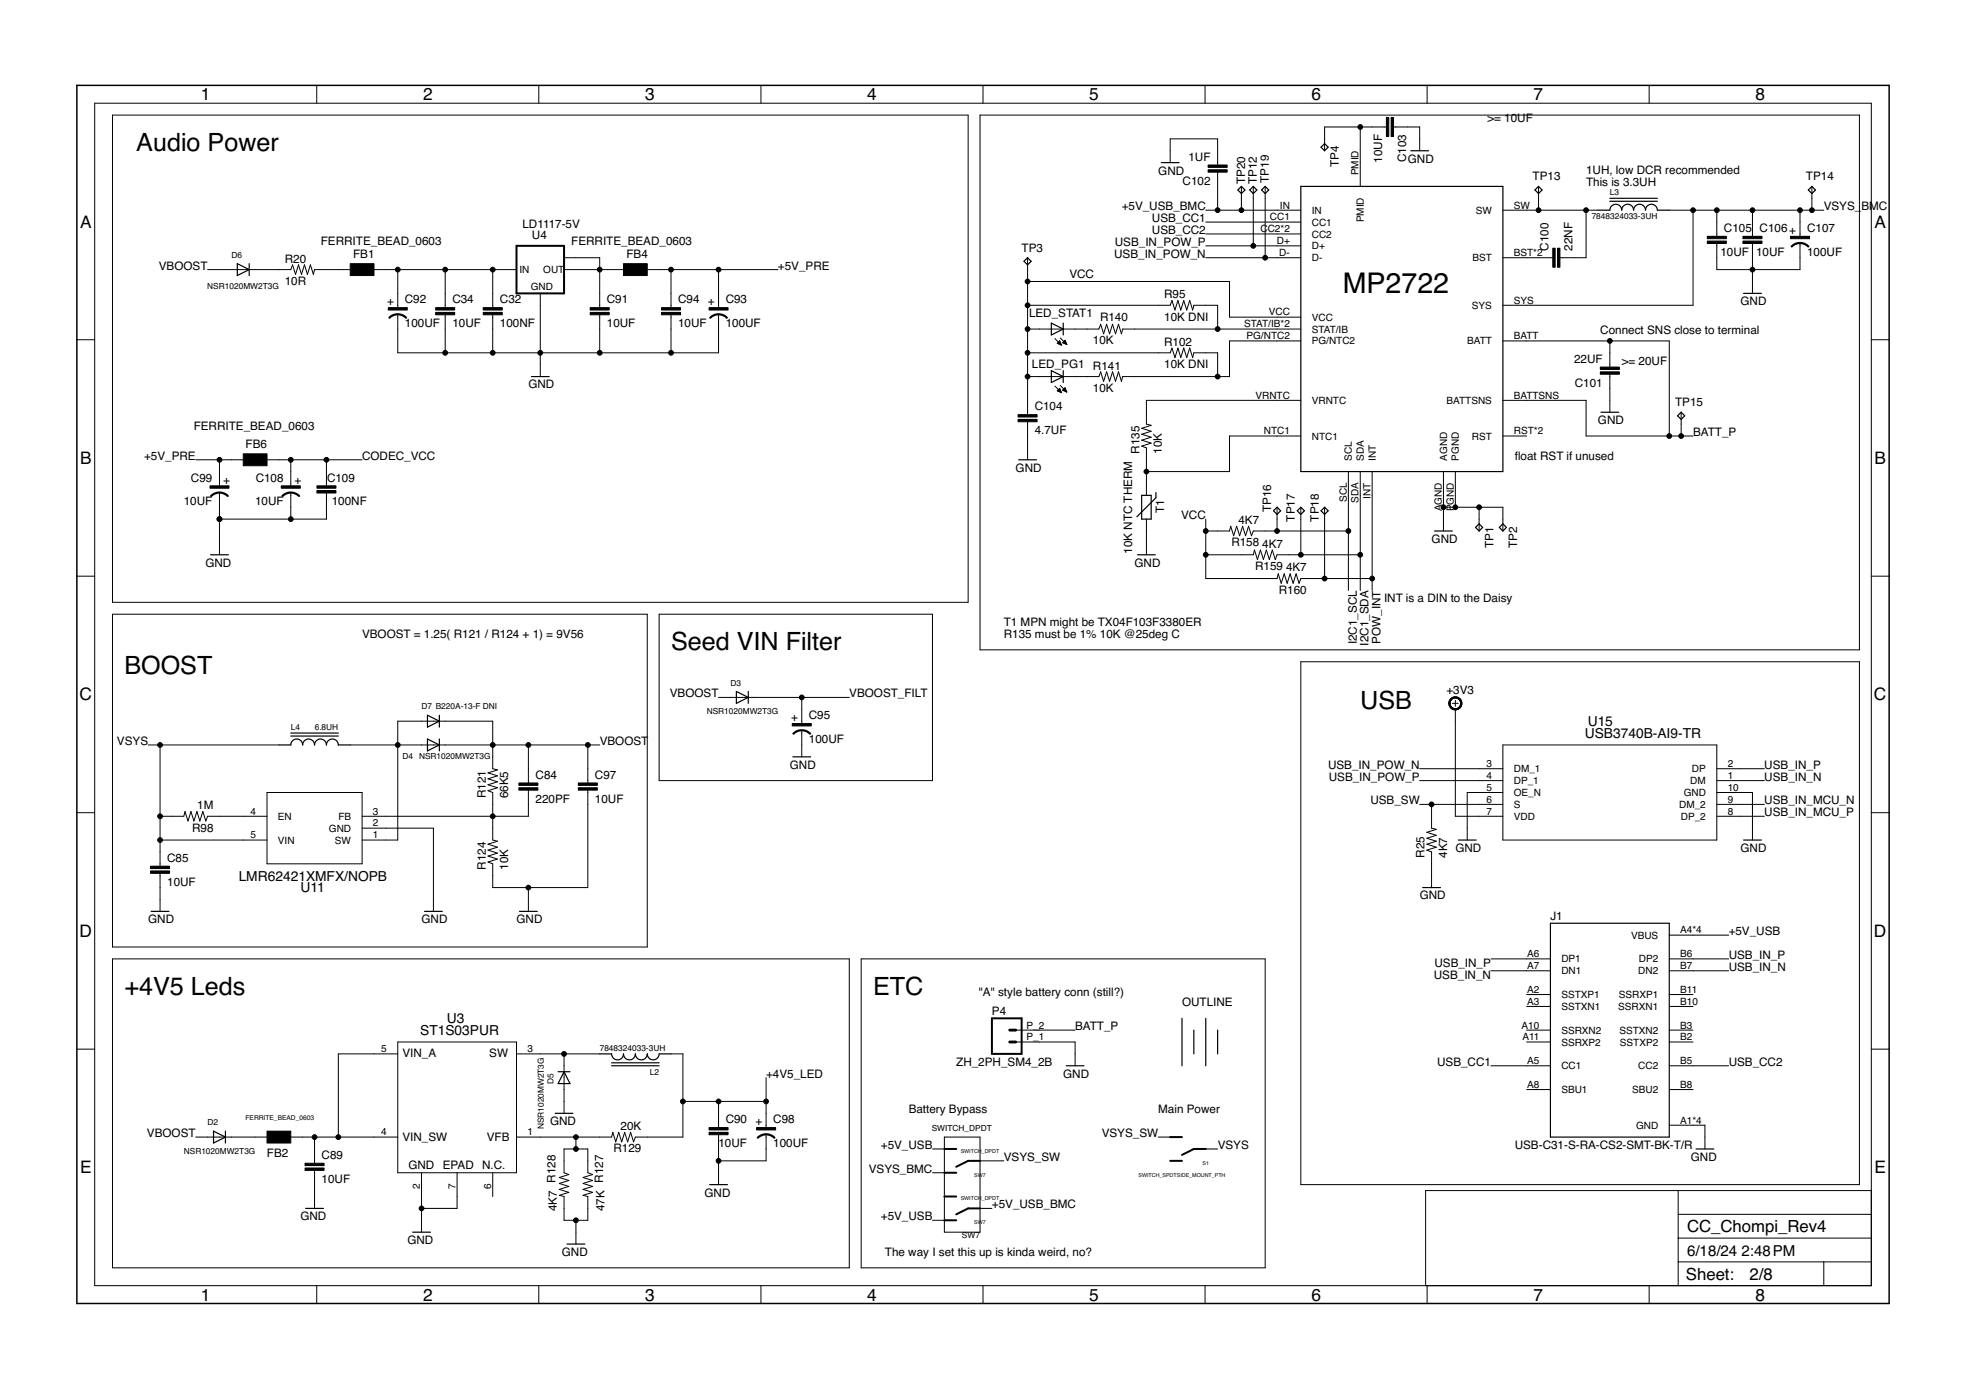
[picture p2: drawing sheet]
<svg xmlns="http://www.w3.org/2000/svg" width="420mm" height="297mm" viewBox="0 0 420 297" stroke-linecap="round" stroke-linejoin="round" font-family="sans-serif">
<g fill="none" stroke="#000" stroke-width=".21">
<path d="M67.7 18.2v3.9M115.1 18.2v3.9M162.6 18.2v3.9M210.1 18.2v3.9M257.5 18.2v3.9M305 18.2v3.9M352.4 18.2v3.9M20.2 22.1h379.7v252.6h-379.7zM24 24.6h182.9v104.1h-182.9zM209.4 24.6h188v114.3h-188zM250.1 34.8v-5.1h10.1v5.6M260.2 36.8v8.1"/>
<path d="M265.3 39.8v5.1M267.8 39.8v12.7M270.4 39.8v15.3M290.7 27.1v12.7M296.3 27.1h-13.2v5.1M297.8 27.1h5.6v5.1M328.8 39.8v5.1M387.2 39.8v5.1M44.4 57.6h17.7l.4-1 .7 2 .6-2 .6 2 .7-2 .6 2 .6-2 .7 2 .2-1h7.6M79.9 57.6h30.5M85 57.6v8.1M95.1 57.6v8.1"/>
<path d="M105.3 57.6v8.1M120.5 55.1h7.7v10.6M120.5 57.6h12.7M138.3 57.6h28M143.4 57.6v8.1M153.6 57.6v8.1M219.6 55.1v33.5M257.7 44.9h20.3M257.7 47.5h20.3M257.7 50h20.3M257.7 52.5h20.3M257.7 55.1h20.3"/>
<path d="M321.2 44.9h20.3M321.2 55.1h10.7M339 44.9v10.2h-5.6M356.7 44.9h33.1M361.8 44.9v20.3h-40.6M366.9 44.9v5.6M366.9 52v5.6h17.8v-5.6M374.5 44.9v5.6M374.5 52v10.7M384.7 44.9v5.6M16.4 72.6h3.8M85 67.3v8.1h68.6v-8.1"/>
<path d="M95.1 67.3v8.1M105.3 67.3v8.1M115.5 62.7v17.8M128.2 67.3v8.1M143.4 67.3v8.1M219.6 60.2h43.2v7.6h15.2M219.6 70.3h15.2l.4-1 .7 2 .6-2 .6 2 .7-2 .6 2 .6-2 .7 2 .2-1h38.1M219.6 65.2h30.5l.4-1 .6 2.1 .6-2.1 .6 2.1 .7-2.1 .6 2.1 .7-2.1 .6 2.1 .2-1.1h5.1v5.1M219.6 75.4h30.5l.4-1 .6 2 .6-2 .6 2 .7-2 .6 2 .7-2 .6 2 .2-1h5.1v5.1M225.4 72.3l1.4 1.4M226 73.4h.7M226.1 73.3h.5"/>
<path d="M226.2 73.1h.4M226.3 73.5h.4M226.3 73h.2M226.4 72.9h.1M226.5 72.9l-.5 .5 .8 .3M226.5 72.9l.3 .8M226.5 73.6h.3M226.6 72.2l1.4 1.4M226.8 73.7h.1M227.1 73.2l.9 .4M227.1 73.2l.5-.5 .4 .9M227.1 73.3h.7"/>
<path d="M227.2 73.1h.6M227.3 73h.4M227.4 73.4h.5M227.4 72.9h.3M227.6 72.8h.1M227.7 73.5h.2M228 73.6h.1M278 72.9h-15.2v7.6h-22.9l-.2 1-.7-2-.6 2-.6-2-.7 2-.6-2-.6 2-.7-2-.4 1h-15.2M321.2 72.9h35.5v20.3M344 72.9v5.5M344 80v8.1M399.9 72.6h3.8"/>
<path d="M41.8 98.3h10.2M46.9 98.3v5.5M57.1 98.3h20.3M62.1 98.3v5.5M69.8 98.3v5.5M219.6 90.1v8.2M225.4 82.5l1.4 1.4M226 83.5l.8 .4M226 83.5h.7M226.1 83.4h.5M226.2 83.6h.5M226.2 83.3h.4"/>
<path d="M226.3 83.1h.2M226.4 83h.1M226.5 83l-.5 .5M226.5 83l.3 .9M226.5 83.7h.3M226.6 82.4l1.4 1.4M226.8 83.9h.1M227.1 83.4h.7M227.1 83.4l.9 .4M227.2 83.3h.6M227.3 83.1h.4M227.4 83.5h.5"/>
<path d="M227.5 83h.1M227.6 82.9h.1M227.6 82.9l-.5 .5M227.6 82.9l.4 .9M227.6 83.6h.3M227.9 83.7h.1M278 85.6h-33v5l1 .3-2 .6 2 .7-2 .6 2 .6-2 .7 2 .6-2 .6 1 .4v10.2M278 93.2h-15.2v7.6h-17.8M321.2 85.6h17.8v7.6h22.8M321.2 93.2h5.1M359.3 88.1v5.1M46.9 105.3v13.3"/>
<path d="M62.1 105.3v5.6M69.8 105.3v5.6h-22.9M245 110.9v7.7M257.7 113.5h5.1l.2-1 .7 2 .6-2 .6 2 .7-2 .6 2 .6-2 .7 2 .3-1h20.4M257.7 118.6h10.1l.3-1.1 .6 2.1 .7-2.1 .6 2.1 .6-2.1 .7 2.1 .6-2.1 .6 2.1 .4-1h17.8M257.7 110.9v12.7h15.2l.3-1 .6 2.1 .6-2.1 .7 2.1 .6-2.1 .7 2.1 .6-2.1 .6 2.1 .4-1.1h15.2M272.9 108.4v5.1M278 108.4v10.2M283.1 108.4v15.2M288.2 100.8v25.4M290.7 100.8v25.4M293.2 100.8v25.4"/>
<path d="M308.5 100.8v12.7M308.5 108.4h12.7v5.1M311 100.8v7.6M316.1 108.4v5.1M16.4 123.1h3.8M24 131.3h114.3v71.1h-114.3zM140.9 131.3h58.4v35.5h-58.4zM399.9 123.1h3.8M31.7 159.2h27.9M34.2 159.2v25.9M74.8 159.2h53.4M112.9 159.2v8.1"/>
<path d="M125.6 159.2v8.1M153.6 149h27.9M171.3 149v5.6M171.3 156.1v5.6M278 141.4h119.4v111.8h-119.4zM310.4 150.3h1.3M311 149.7v1.2M311 151.6v22.8h10.2M321.2 159.2h45.7v20.3h-45.7zM16.4 173.7h3.8M34.2 174.4h5.1l.2-1 .7 2.1 .6-2.1 .6 2.1 .7-2.1 .6 2.1 .6-2.1 .7 2.1 .4-1.1h12.7M34.2 179.5h22.9"/>
<path d="M57.1 169.4h20.3v15.2h-20.3zM77.4 177h15.2v17.8M112.9 168.8v5.6h-35.5M125.6 168.8v20.9h-20.3v-5.1l-1-.4 2-.6-2-.7 2-.6-2-.6 2-.7-2-.6 2-.6-1-.3v-10.1l-1-.4 2-.7-2-.6 2-.6-2-.7 2-.6-2-.6 2-.7-1-.2v-10.2h-20.3v25.4h-7.6M303.4 166.8h17.8M303.4 164.3h17.8M303.4 171.9h17.8M305.9 171.9v5.1l1.1 .2-2.1 .7 2.1 .6-2.1 .6 2.1 .7-2.1 .6 2.1 .6-2.1 .7 1 .4v7.6M321.2 169.4h-7.6v10.1M366.9 166.8h10.2M366.9 169.4h7.6v10.1M366.9 164.3h10.2"/>
<path d="M366.9 171.9h10.2M366.9 174.4h10.2M399.9 173.7h3.8M34.2 186.6v8.2M112.9 189.7v5.1M356.7 199.8h12.7M24 204.9h157.5v66h-157.5zM184 204.9h86.4v66h-86.4zM318.6 204.9h12.7M318.6 207.5h12.7M326.3 212.5h5M326.3 215.1h5"/>
<path d="M356.7 204.9h12.7M356.7 212.5h5.1M356.7 215.1h5.1M356.7 207.5h12.7M16.4 224.2h3.8M85 225.2h-12.7v17.8M85 222.7h25.4v27.9h-25.4zM110.4 225.2h17.8M120.5 225.2v12.7M143.4 225.2h2.5v17.8h-10.1l-.4 1-.6-2-.7 2-.6-2-.6 2-.7-2-.6 2-.6-2-.3 1h-20.3M145.9 235.4h17.8M153.6 235.4v5.6"/>
<path d="M163.7 230.3v10.7M217.1 222.7h12.7v5.1M217.1 220.1h12.7M318.6 227.8h12.7M326.3 222.7h5M326.3 220.1h5M326.3 232.8h5M356.7 222.7h5.1M356.7 220.1h5.1M356.7 227.8h12.7M356.7 232.8h5.1M399.9 224.2h3.8"/>
<path d="M41.8 243h15.3M62.1 243h22.9M67.2 243v5.6M67.2 250.1v8.1M90.1 250.6v12.7M97.7 250.6v7.6h-7.6M105.3 250.6v5.1M120.5 245.5h5.1v5.1l1 .4-2 .6 2 .7-2 .6 2 .6-2 .7 2 .6-2 .6 1 .3v5.1h-5.1v-5.1l-1-.3 2.1-.6-2.1-.6 2.1-.7-2.1-.6 2.1-.6-2.1-.7 2.1-.6-1.1-.4zM123.1 243v2.5M153.6 242.5v10.7M163.7 242.5v5.6h-10.1M199.3 250.6h2.5"/>
<path d="M199.3 245.5h2.5M201.8 243h7.6v20.3h-7.6zM209.4 258.2h2.6M209.4 248.1h5.1M247.5 243h2.6M257.7 245.5h2.5M356.7 240.5h7.7v5M358.6 254.4v20.3M358.6 259.5h41.3M399.9 254.4h-95.2v20.3M67.7 274.7v3.9M115.1 274.7v3.9"/>
<path d="M123.1 260.8v5.1M162.6 274.7v3.9M199.3 260.8h2.5M210.1 274.7v3.9M257.5 274.7v3.9M305 274.7v3.9M352.4 274.7v3.9M358.6 269.7h41.3M358.6 264.6h41.3M389.8 269.7v5"/>
</g>
<path d="M16.4 18.2h387.3v260.4h-387.3z" fill="none" stroke="#000" stroke-width=".32"/>
<path d="M110.4 52.5h10.1v10.2h-10.1zM212 217.6h6.3v7.6h-6.3zM201.8 245.5h2.6M201.8 255.7h2.6M201.8 250.6h2.6M209.4 248.1h-2.5l-2.5 1.2M209.4 258.2h-2.5l-2.5 1.3M250.1 248.1h2.5M250.1 243h2.5M257.7 245.5h-2.6l-2.5 1.3M201.8 260.8h2.6" fill="none" stroke="#000" stroke-width=".42"/>
<g fill="#000" stroke="#000" stroke-width=".21">
<path d="M258.2 35.3h4.1v.5h-4.1zM258.2 36.3h4.1v.5h-4.1zM296.3 25.1h.5v4.1h-.5zM297.3 25.1h.5v4.1h-.5zM74.8 56.3h5.1v2.6h-5.1zM133.2 56.3h5.1v2.6h-5.1zM331.9 53h.5v4.1h-.5zM332.9 53h.5v4.1h-.5zM364.9 51.5h4v.5h-4zM364.9 50.5h4v.5h-4zM372.5 51.5h4.1v.5h-4.1zM372.5 50.5h4.1v.5h-4.1z"/>
<path d="M382.7 50.5h4v.5h-4zM83 65.7h4v.6h-4zM93.1 66.8h4.1v.5h-4.1zM93.1 65.7h4.1v.6h-4.1zM103.3 66.8h4v.5h-4zM103.3 65.7h4v.6h-4zM126.1 66.8h4.1v.5h-4.1zM126.1 65.7h4.1v.6h-4.1zM141.4 66.8h4v.5h-4zM141.4 65.7h4v.6h-4zM151.5 65.7h4.1v.6h-4.1zM342 78.4h4.1v.6h-4.1z"/>
<path d="M342 79.5h4.1v.5h-4.1zM52 97h5.1v2.5h-5.1zM217.6 89.6h4v.5h-4zM217.6 88.6h4v.5h-4zM44.9 103.8h4v.5h-4zM60.1 103.8h4.1v.5h-4.1zM67.7 104.8h4.1v.5h-4.1zM67.7 103.8h4.1v.5h-4.1zM169.3 154.6h4.1v.5h-4.1zM110.9 168.3h4.1v.5h-4.1zM110.9 167.3h4.1v.5h-4.1zM123.6 168.3h4.1v.5h-4.1z"/>
<path d="M123.6 167.3h4.1v.5h-4.1zM32.2 186.1h4v.5h-4zM32.2 185.1h4v.5h-4zM57.1 241.7h5v2.6h-5zM65.2 249.6h4.1v.5h-4.1zM65.2 248.6h4.1v.5h-4.1zM151.5 242h4.1v.5h-4.1zM151.5 241h4.1v.5h-4.1zM161.7 241h4.1v.5h-4.1z"/>
</g>
<g fill="none" stroke="#000" stroke-width=".25">
<path d="M248.2 34.8h3.8M265.3 39.8l.8 .8-.8 .8-.8-.8zM267.8 39.8l.8 .8-.8 .8-.7-.8zM270.4 39.8l.7 .8-.7 .8-.8-.8zM278 39.8h43.2v61h-43.2zM282.3 31.5l.8-.8 .7 .8-.7 .7zM301.5 32.2h3.8M328.8 39.8l.8 .8-.8 .8-.8-.8zM387.2 39.8l.8 .8-.8 .8-.7-.8zM50.7 56.3l2.6 1.3-2.6 1.3zM53.3 56.3v2.6M218.8 55.8l.8-.7 .8 .7-.8 .8z"/>
<path d="M341.5 44.9h2.5a1.27 1.27 0 0 1 1.3-1.3 1.27 1.27 0 0 1 1.3 1.3 1.27 1.27 0 0 1 1.3-1.3 1.27 1.27 0 0 1 1.2 1.3 1.27 1.27 0 0 1 1.3-1.3 1.27 1.27 0 0 1 1.3 1.3 1.27 1.27 0 0 1 1.2-1.3 1.27 1.27 0 0 1 1.3 1.3h2.5M344 43h10.2M344 42.4h10.2M224.7 79.2l2.5 1.3-2.5 1.2zM224.7 69l2.5 1.3-2.5 1.3zM227.2 69v2.6M227.2 79.2v2.5M372.6 62.7h3.8M113.6 80.5h3.8M217.7 98.3h3.8M342.1 88.1h3.8M359.3 88.1l.7 .8-.7 .7-.8-.7z"/>
<path d="M45 118.6h3.8M243.1 118.6h3.8M244 105.9h2v5h-2zM247 105.3v1.1l-4 4M272.9 108.4l.8 .8-.8 .7-.7-.7zM278 108.4l.8 .8-.8 .7-.8-.7zM283.1 108.4l.7 .8-.7 .7-.8-.7zM306.6 113.5h3.8M316.1 112l.8 .7-.8 .8-.8-.8zM321.2 112l.7 .7-.7 .8-.8-.8zM59.6 159.2h2.5a1.27 1.27 0 0 1 1.3-1.3 1.27 1.27 0 0 1 1.3 1.3 1.27 1.27 0 0 1 1.3-1.3 1.27 1.27 0 0 1 1.2 1.3 1.27 1.27 0 0 1 1.3-1.3 1.27 1.27 0 0 1 1.3 1.3 1.27 1.27 0 0 1 1.2-1.3 1.27 1.27 0 0 1 1.3 1.3h2.5M62.1 157.3h10.2"/>
<path d="M62.1 156.7h10.2M91.4 157.9l2.5 1.3-2.5 1.3zM91.4 152.8l2.5 1.3-2.5 1.3zM93.9 152.8v2.6M93.9 157.9v2.6M157.4 147.8l2.5 1.2-2.5 1.3zM159.9 147.8v2.5M169.4 161.7h3.8M311.7 179.5h3.8M372.6 179.5h3.8M32.3 194.8h3.8M90.7 194.8h3.8"/>
<path d="M111 194.8h3.8M304 189.7h3.8M331.3 197.3h25.4v45.7h-25.4zM252.6 217.6v10.2M257.7 217.6v10.2M118.6 237.9h3.8M119.3 229h2.5M120.5 229l1.3 2.6h-2.5zM128.2 225.2h2.5a1.27 1.27 0 0 0 1.3 1.3 1.27 1.27 0 0 0 1.2-1.3 1.27 1.27 0 0 0 1.3 1.3 1.27 1.27 0 0 0 1.3-1.3 1.27 1.27 0 0 0 1.3 1.3 1.27 1.27 0 0 0 1.2-1.3 1.27 1.27 0 0 0 1.3 1.3 1.27 1.27 0 0 0 1.3-1.3h2.5M130.7 227.1h10.2M130.7 227.8h10.2M227.9 227.8h3.8"/>
<path d="M255.1 220.1v5.1M260.2 220.1v5.1M45.6 241.7l2.6 1.3-2.6 1.3zM48.2 241.7v2.6M65.3 258.2h3.8M151.7 253.2h3.8M362.5 245.5h3.8M88.2 263.3h3.8M121.2 265.9h3.8"/>
</g>
<path d="M382.9 52.7a2.53 2.53 0 0 1 3.6 0M83.2 67.9a2.48 2.48 0 0 1 3.6 0M151.8 67.9a2.48 2.48 0 0 1 3.5 0M45.1 106a2.53 2.53 0 0 1 3.6 0M60.4 106a2.53 2.53 0 0 1 3.5 0M169.6 156.8a2.53 2.53 0 0 1 3.5 0M161.9 243.1a2.53 2.53 0 0 1 3.6 0" fill="none" stroke="#000" stroke-width=".47"/>
<g fill="#000" stroke="#000" stroke-width=".21">
<path d="M310 149.4a1.39 1.39 0 0 1 2.2 .2 1.39 1.39 0 0 1-.8 2 1.39 1.39 0 0 1-1.8-1.3h.3a1.15 1.15 0 0 1 1.6-1.1 1.15 1.15 0 0 1 .3 1.9 1.15 1.15 0 0 1-1.9-.5v-.3h-.3z" fill-rule="evenodd"/>
<path d="M310 149.4a1.39 1.39 0 0 1 2.2 .2 1.39 1.39 0 0 1-.8 2 1.39 1.39 0 0 1-1.8-1.3h.3a1.15 1.15 0 0 1 1.6-1.1 1.15 1.15 0 0 1 .3 1.9 1.15 1.15 0 0 1-1.9-.5v-.3h-.3z" fill-rule="evenodd"/>
<circle cx="290.7" cy="27.1" r=".51"/>
<circle cx="85" cy="57.6" r=".51"/>
<circle cx="95.1" cy="57.6" r=".51"/>
<circle cx="105.3" cy="57.6" r=".51"/>
<circle cx="128.2" cy="57.6" r=".51"/>
<circle cx="143.4" cy="57.6" r=".51"/>
<circle cx="153.6" cy="57.6" r=".51"/>
<circle cx="260.2" cy="44.9" r=".51"/>
<circle cx="265.3" cy="44.9" r=".51"/>
<circle cx="267.8" cy="52.5" r=".51"/>
<circle cx="270.4" cy="55.1" r=".51"/>
<circle cx="328.8" cy="44.9" r=".51"/>
<circle cx="339" cy="44.9" r=".51"/>
<circle cx="361.8" cy="44.9" r=".51"/>
<circle cx="366.9" cy="44.9" r=".51"/>
<circle cx="374.5" cy="57.6" r=".51"/>
<circle cx="374.5" cy="44.9" r=".51"/>
<circle cx="384.7" cy="44.9" r=".51"/>
<circle cx="387.2" cy="44.9" r=".51"/>
<circle cx="95.1" cy="75.4" r=".51"/>
<circle cx="105.3" cy="75.4" r=".51"/>
<circle cx="115.5" cy="75.4" r=".51"/>
<circle cx="128.2" cy="75.4" r=".51"/>
<circle cx="143.4" cy="75.4" r=".51"/>
<circle cx="219.6" cy="65.2" r=".51"/>
<circle cx="219.6" cy="60.2" r=".51"/>
<circle cx="219.6" cy="75.4" r=".51"/>
<circle cx="219.6" cy="70.3" r=".51"/>
<circle cx="260.2" cy="70.3" r=".51"/>
<circle cx="344" cy="72.9" r=".51"/>
<circle cx="46.9" cy="98.3" r=".51"/>
<circle cx="62.1" cy="98.3" r=".51"/>
<circle cx="69.8" cy="98.3" r=".51"/>
<circle cx="219.6" cy="80.5" r=".51"/>
<circle cx="260.2" cy="80.5" r=".51"/>
<circle cx="356.7" cy="93.2" r=".51"/>
<circle cx="359.3" cy="93.2" r=".51"/>
<circle cx="46.9" cy="110.9" r=".51"/>
<circle cx="62.1" cy="110.9" r=".51"/>
<circle cx="245" cy="100.8" r=".51"/>
<circle cx="257.7" cy="113.5" r=".51"/>
<circle cx="257.7" cy="118.6" r=".51"/>
<circle cx="272.9" cy="113.5" r=".51"/>
<circle cx="278" cy="118.6" r=".51"/>
<circle cx="288.2" cy="113.5" r=".51"/>
<circle cx="290.7" cy="118.6" r=".51"/>
<circle cx="308.5" cy="108.4" r=".51"/>
<circle cx="311" cy="108.4" r=".51"/>
<circle cx="316.1" cy="108.4" r=".51"/>
<circle cx="283.1" cy="123.6" r=".51"/>
<circle cx="293.2" cy="123.6" r=".51"/>
<circle cx="34.2" cy="159.2" r=".51"/>
<circle cx="85" cy="159.2" r=".51"/>
<circle cx="105.3" cy="159.2" r=".51"/>
<circle cx="112.9" cy="159.2" r=".51"/>
<circle cx="125.6" cy="159.2" r=".51"/>
<circle cx="171.3" cy="149" r=".51"/>
<circle cx="34.2" cy="174.4" r=".51"/>
<circle cx="34.2" cy="179.5" r=".51"/>
<circle cx="105.3" cy="174.4" r=".51"/>
<circle cx="305.9" cy="171.9" r=".51"/>
<circle cx="112.9" cy="189.7" r=".51"/>
<circle cx="120.5" cy="225.2" r=".51"/>
<circle cx="145.9" cy="235.4" r=".51"/>
<circle cx="153.6" cy="235.4" r=".51"/>
<circle cx="163.7" cy="235.4" r=".51"/>
<circle cx="67.2" cy="243" r=".51"/>
<circle cx="72.3" cy="243" r=".51"/>
<circle cx="90.1" cy="258.2" r=".51"/>
<circle cx="123.1" cy="243" r=".51"/>
<circle cx="123.1" cy="245.5" r=".51"/>
<circle cx="153.6" cy="248.1" r=".51"/>
<circle cx="123.1" cy="260.8" r=".51"/>
</g>
<path d="M215.8 220.1h1.3M215.8 222.7h1.3" fill="none" stroke="#000" stroke-width=".61"/>
<text font-size="6.1" x="287" y="62.7">MP2722</text>
<g font-size="5.4">
<text x="29.1" y="32.2">Audio Power</text>
<text x="26.6" y="144">BOOST</text>
<text x="143.4" y="138.9">Seed VIN Filter</text>
<text x="290.7" y="151.6">USB</text>
<text x="26.6" y="212.5">+4V5 Leds</text>
<text x="186.6" y="212.5">ETC</text>
</g>
<g font-size="3.7">
<text x="42.9" y="21.4">1</text>
<text x="90.4" y="21.4">2</text>
<text x="137.9" y="21.4">3</text>
<text x="185.3" y="21.4">4</text>
<text x="232.8" y="21.4">5</text>
<text x="280.2" y="21.4">6</text>
<text x="327.7" y="21.4">7</text>
<text x="375.2" y="21.4">8</text>
<text x="17.1" y="48.6">A</text>
<text x="400.6" y="48.6">A</text>
<text x="17.1" y="99.2">B</text>
<text x="400.6" y="99.2">B</text>
<text x="17" y="149.7">C</text>
<text x="400.5" y="149.7">C</text>
<text x="17" y="200.2">D</text>
<text x="400.5" y="200.2">D</text>
<text x="17.1" y="250.8">E</text>
<text x="400.6" y="250.8">E</text>
<text x="42.9" y="277.9">1</text>
<text x="90.4" y="277.9">2</text>
<text x="137.9" y="277.9">3</text>
<text x="185.3" y="277.9">4</text>
<text x="232.8" y="277.9">5</text>
<text x="280.2" y="277.9">6</text>
<text x="327.7" y="277.9">7</text>
<text x="375.2" y="277.9">8</text>
</g>
<g font-size="3.6">
<text x="360.5" y="263.3">CC_Chompi_Rev4</text>
<text x="360.3" y="273.6">Sheet:</text>
<text x="373.9" y="273.5">2/8</text>
</g>
<g font-size="3.2">
<text x="360.5" y="268.4">6/18/24</text>
<text x="372.2" y="268.4">2:48PM</text>
</g>
<g font-size="2.9">
<text x="339.3" y="155.2">U15</text>
<text x="338.7" y="157.7">USB3740B-AI9-TR</text>
<text x="51" y="188.2">LMR62421XMFX/NOPB</text>
<text x="64.2" y="190.7">U11</text>
<text x="89.8" y="221.2">ST1S03PUR</text>
<text x="95.5" y="218.6">U3</text>
</g>
<g font-size="2.5">
<text x="317.9" y="26.1">&gt;= 10UF</text>
<text x="254" y="34.4">1UF</text>
<text x="286.1" y="35.8" transform="rotate(-90 286.1 35.8)">TP4</text>
<text x="295.4" y="34.8" transform="rotate(-90 295.4 34.8)">10UF</text>
<text x="300.5" y="34.6" transform="rotate(-90 300.5 34.6)">C103</text>
<text x="300.9" y="34.8">GND</text>
<text x="247.5" y="37.3">GND</text>
<text x="252.7" y="39.5">C102</text>
<text x="266.1" y="39.3" transform="rotate(-90 266.1 39.3)">TP20</text>
<text x="268.6" y="39.3" transform="rotate(-90 268.6 39.3)">TP12</text>
<text x="271.2" y="39.1" transform="rotate(-90 271.2 39.1)">TP19</text>
<text x="327.5" y="38.6">TP13</text>
<text x="339" y="37.2">1UH, low DCR recommended</text>
<text x="339" y="39.8">This is 3.3UH</text>
<text x="385.9" y="38.6">TP14</text>
<text x="239.7" y="44.9">+5V_USB_BMC</text>
<text x="246.2" y="47.5">USB_CC1</text>
<text x="389.8" y="44.9">VSYS_</text>
<text x="397.8" y="44.9">BMC</text>
<text x="68.6" y="52.3">FERRITE_BEAD_0603</text>
<text x="111.7" y="48.7">LD1117-5V</text>
<text x="113.7" y="51">U4</text>
<text x="122.1" y="52.3">FERRITE_BEAD_0603</text>
<text x="218.3" y="53.8">TP3</text>
<text x="238.3" y="52.5">USB_IN_POW_P</text>
<text x="246.2" y="50">USB_CC2</text>
<text x="331" y="53.5" transform="rotate(-90 331 53.5)">C100</text>
<text x="336" y="53.5" transform="rotate(-90 336 53.5)">22NF</text>
<text x="368.4" y="49.6">C105</text>
<text x="376" y="49.6">C106+</text>
<text x="386.2" y="49.6">C107</text>
<text x="33.9" y="57.6">VBOOST</text>
<text x="60.9" y="56.1">R20</text>
<text x="75.5" y="55.1">FB1</text>
<text x="133.9" y="55.1">FB4</text>
<text x="166.3" y="57.6">+5V_PRE</text>
<text x="228.5" y="59.4">VCC</text>
<text x="238.1" y="55.1">USB_IN_POW_N</text>
<text x="367.7" y="54.7">10UF</text>
<text x="375.3" y="54.7">10UF</text>
<text x="386.2" y="54.7">100UF</text>
<text x="60.9" y="60.9">10R</text>
<text x="82.7" y="65.2">+</text>
<text x="86.5" y="64.8">C92</text>
<text x="96.7" y="64.8">C34</text>
<text x="106.8" y="64.8">C32</text>
<text x="129.7" y="64.8">C91</text>
<text x="144.9" y="64.8">C94</text>
<text x="151.3" y="65.2">+</text>
<text x="155.1" y="64.8">C93</text>
<text x="248.8" y="63.7">R95</text>
<text x="372" y="65.2">GND</text>
<text x="86.5" y="69.9">100UF</text>
<text x="96.7" y="69.9">10UF</text>
<text x="106.8" y="69.9">100NF</text>
<text x="129.7" y="69.9">10UF</text>
<text x="144.9" y="69.9">10UF</text>
<text x="155.1" y="69.9">100UF</text>
<text x="219.9" y="67.8">LED_STAT1</text>
<text x="235.1" y="68.6">R140</text>
<text x="248.8" y="68.5">10K DNI</text>
<text x="342" y="71.3">Connect SNS close to terminal</text>
<text x="233.6" y="73.6">10K</text>
<text x="248.8" y="73.9">R102</text>
<text x="336.4" y="77.5">22UF</text>
<text x="346.6" y="77.9">&gt;= 20UF</text>
<text x="112.9" y="83">GND</text>
<text x="220.5" y="78.7">LED_PG1</text>
<text x="233.6" y="83.8">10K</text>
<text x="233.6" y="79">R141</text>
<text x="248.8" y="78.7">10K DNI</text>
<text x="336.5" y="82.6">C101</text>
<text x="221.1" y="87.7">C104</text>
<text x="358" y="86.8">TP15</text>
<text x="41.4" y="91.9">FERRITE_BEAD_0603</text>
<text x="52.5" y="95.7">FB6</text>
<text x="221.1" y="92.8">4.7UF</text>
<text x="341.5" y="90.6">GND</text>
<text x="361.8" y="93.2">BATT_P</text>
<text x="30.8" y="98.2">+5V_PRE</text>
<text x="77.4" y="98.2">CODEC_VCC</text>
<text x="217.1" y="100.8">GND</text>
<text x="243.5" y="97" transform="rotate(-90 243.5 97)">R135</text>
<text x="248.3" y="97" transform="rotate(-90 248.3 97)">10K</text>
<text x="323.7" y="98.2">foat RST if unused</text>
<text x="323.7" y="98.2">l</text>
<text x="40.8" y="102.9">C99</text>
<text x="47.7" y="103.3">+</text>
<text x="54.6" y="102.9">C108</text>
<text x="63" y="103.3">+</text>
<text x="69.9" y="102.9">C109</text>
<text x="39.3" y="108">10UF</text>
<text x="54.5" y="108">10UF</text>
<text x="70.9" y="108">100NF</text>
<text x="248.8" y="109.7" transform="rotate(-90 248.8 109.7)">T1</text>
<text x="252.4" y="110.9">VCC</text>
<text x="264.7" y="112">4K7</text>
<text x="271.7" y="109.4" transform="rotate(-90 271.7 109.4)">TP16</text>
<text x="276.7" y="111.5" transform="rotate(-90 276.7 111.5)">TP17</text>
<text x="281.8" y="111.5" transform="rotate(-90 281.8 111.5)">TP18</text>
<text x="241.9" y="118.3" transform="rotate(-90 241.9 118.3)">10K NTC THERM</text>
<text x="263.2" y="116.8">R158</text>
<text x="269.8" y="117">4K7</text>
<text x="305.9" y="116">GND</text>
<text x="319.2" y="117" transform="rotate(-90 319.2 117)">TP1</text>
<text x="324.2" y="117" transform="rotate(-90 324.2 117)">TP2</text>
<text x="43.9" y="121.1">GND</text>
<text x="242.5" y="121.1">GND</text>
<text x="268.2" y="121.8">R159</text>
<text x="274.8" y="122.1">4K7</text>
<text x="273.3" y="126.9">R160</text>
<text x="295.8" y="128.7">INT is a DIN to the Daisy</text>
<text x="77.4" y="136.3">VBOOST = 1.25( R121 / R124 + 1) = 9V56</text>
<text x="214.5" y="133.8">T1 MPN might be TX04F103F3380ER</text>
<text x="214.5" y="136.3">R135 must be 1% 10K @25deg C</text>
<text x="289.9" y="137.7" transform="rotate(-90 289.9 137.7)">I2C1_SCL</text>
<text x="292.5" y="138" transform="rotate(-90 292.5 138)">I2C1_SDA</text>
<text x="295" y="137.6" transform="rotate(-90 295 137.6)">POW_INT</text>
<text x="143.2" y="149">VBOOST</text>
<text x="181.5" y="149">VBOOST_FILT</text>
<text x="309.1" y="148.4">+3V3</text>
<text x="169.1" y="154.1">+</text>
<text x="172.9" y="153.7">C95</text>
<text x="25" y="159.2">VSYS</text>
<text x="128.2" y="159.2">VBOOST</text>
<text x="172.9" y="158.8">100UF</text>
<text x="114.5" y="166.4">C84</text>
<text x="127.2" y="166.4">C97</text>
<text x="168.8" y="164.3">GND</text>
<text x="283.8" y="164.3">USB_IN_POW_N</text>
<text x="284" y="166.8">USB_IN_POW_P</text>
<text x="377.1" y="166.8">USB_IN_N</text>
<text x="377.1" y="164.3">USB_IN_P</text>
<text x="42.2" y="172.9">1M</text>
<text x="103.8" y="170.6" transform="rotate(-90 103.8 170.6)">R121</text>
<text x="108.6" y="170.6" transform="rotate(-90 108.6 170.6)">66K5</text>
<text x="114.5" y="171.5">220PF</text>
<text x="127.2" y="171.5">10UF</text>
<text x="292.9" y="171.9">USB_SW</text>
<text x="377.1" y="171.9">USB_IN_MCU_N</text>
<text x="41.1" y="177.7">R98</text>
<text x="377.1" y="174.4">USB_IN_MCU_P</text>
<text x="35.7" y="184.2">C85</text>
<text x="103.8" y="185.9" transform="rotate(-90 103.8 185.9)">R124</text>
<text x="108.6" y="185.9" transform="rotate(-90 108.6 185.9)">10K</text>
<text x="304.4" y="183.3" transform="rotate(-90 304.4 183.3)">R25</text>
<text x="309.2" y="183.3" transform="rotate(-90 309.2 183.3)">4K7</text>
<text x="311" y="182.1">GND</text>
<text x="372" y="182.1">GND</text>
<text x="35.7" y="189.3">10UF</text>
<text x="31.7" y="197.3">GND</text>
<text x="90.1" y="197.3">GND</text>
<text x="110.4" y="197.3">GND</text>
<text x="303.4" y="192.2">GND</text>
<text x="331.3" y="196.5">J1</text>
<text x="369.4" y="199.8">+5V_USB</text>
<text x="306.4" y="209.2">USB_IN_N</text>
<text x="306.6" y="206.7">USB_IN_P</text>
<text x="369.4" y="207.4">USB_IN_N</text>
<text x="369.4" y="204.9">USB_IN_P</text>
<text x="209.2" y="212.8">&quot;A&quot; style battery conn (still?)</text>
<text x="252.6" y="215.1">OUTLINE</text>
<text x="212" y="216.8">P4</text>
<text x="229.8" y="220.1">BATT_P</text>
<text x="86" y="226">VIN_A</text>
<text x="104.6" y="226">SW</text>
<text x="204.4" y="227.8">ZH_2PH_SM4_2B</text>
<text x="307.1" y="227.8">USB_CC1</text>
<text x="369.4" y="227.8">USB_CC2</text>
<text x="163.7" y="230.3">+4V5_LED</text>
<text x="227.2" y="230.3">GND</text>
<text x="194.2" y="237.9">Battery Bypass</text>
<text x="247.5" y="237.9">Main Power</text>
<text x="31.4" y="243">VBOOST</text>
<text x="86" y="243.8">VIN_SW</text>
<text x="104" y="243.8">VFB</text>
<text x="117.5" y="240.5">GND</text>
<text x="132.6" y="241.5">20K</text>
<text x="153.5" y="245.2">10UF</text>
<text x="155.1" y="240.1">C90</text>
<text x="161.4" y="240.5">+</text>
<text x="165.2" y="245.2">100UF</text>
<text x="165.2" y="240.1">C98</text>
<text x="188.3" y="245.5">+5V_USB</text>
<text x="235.4" y="243">VSYS_SW</text>
<text x="260.2" y="245.5">VSYS</text>
<text x="323.7" y="245.5">USB-C31-S-RA-CS2-SMT-BK-T/R</text>
<text x="57.1" y="247.3">FB2</text>
<text x="68.7" y="247.7">C89</text>
<text x="87.3" y="249.9">GND</text>
<text x="94.6" y="249.9">EPAD</text>
<text x="103" y="249.9">N.C.</text>
<text x="131.1" y="246.3">R129</text>
<text x="185.7" y="250.6">VSYS_BMC</text>
<text x="214.5" y="248.1">VSYS_SW</text>
<text x="361.4" y="248.1">GND</text>
<text x="68.7" y="252.8">10UF</text>
<text x="150.6" y="255.7">GND</text>
<text x="64.2" y="260.8">GND</text>
<text x="119" y="258.9" transform="rotate(-90 119 258.9)">4K7 R128</text>
<text x="129.2" y="258.9" transform="rotate(-90 129.2 258.9)">47K R127</text>
<text x="188.3" y="260.8">+5V_USB</text>
<text x="212" y="258.2">+5V_USB_BMC</text>
<text x="87.1" y="265.9">GND</text>
<text x="120.1" y="268.4">GND</text>
<text x="189.1" y="268.4">The way I set this up is kinda weird, no?</text>
</g>
<g font-size="2.1">
<text x="290.4" y="37.5" transform="rotate(-90 290.4 37.5)">PMID</text>
<text x="271.4" y="47.1">CC1</text>
<text x="273.5" y="44.6">IN</text>
<text x="280.3" y="45.7">IN</text>
<text x="291.5" y="47.5" transform="rotate(-90 291.5 47.5)">PMID</text>
<text x="315.4" y="45.7">SW</text>
<text x="323.5" y="44.6">SW</text>
<text x="269.4" y="49.6">C</text>
<text x="270.9" y="49.6">C2*2</text>
<text x="272.9" y="52.2">D+</text>
<text x="280.3" y="48.2">CC1</text>
<text x="280.3" y="50.8">CC2</text>
<text x="280.3" y="53.3">D+</text>
<text x="111" y="58.2">IN</text>
<text x="116.1" y="58.2">OUT</text>
<text x="273.4" y="54.7">D-</text>
<text x="280.3" y="55.8">D-</text>
<text x="314.7" y="55.8">BST</text>
<text x="323.5" y="54.7">BST*2</text>
<text x="113.4" y="61.9">GND</text>
<text x="314.6" y="66">SYS</text>
<text x="323.5" y="64.9">SYS</text>
<text x="265.9" y="70">STAT/IB*2</text>
<text x="271.2" y="67.4">VCC</text>
<text x="280.3" y="68.5">VCC</text>
<text x="280.3" y="71.1">STAT/IB</text>
<text x="266.4" y="72.5">PG/NTC2</text>
<text x="280.3" y="73.6">PG/NTC2</text>
<text x="313.5" y="73.6">BATT</text>
<text x="323.5" y="72.5">BATT</text>
<text x="268.3" y="85.2">VRNTC</text>
<text x="280.3" y="86.3">VRNTC</text>
<text x="309.2" y="86.3">BATTSNS</text>
<text x="323.5" y="85.2">BATTSNS</text>
<text x="270.1" y="92.8">NTC1</text>
<text x="280.3" y="93.9">NTC1</text>
<text x="314.6" y="93.9">RST</text>
<text x="323.5" y="92.8">RST*2</text>
<text x="288.9" y="98.4" transform="rotate(-90 288.9 98.4)">SCL</text>
<text x="291.5" y="98.4" transform="rotate(-90 291.5 98.4)">SDA</text>
<text x="294" y="98.4" transform="rotate(-90 294 98.4)">INT</text>
<text x="309.2" y="98.4" transform="rotate(-90 309.2 98.4)">AGND</text>
<text x="311.8" y="98.4" transform="rotate(-90 311.8 98.4)">PGND</text>
<text x="287.8" y="107.3" transform="rotate(-90 287.8 107.3)">SCL</text>
<text x="290.4" y="107.5" transform="rotate(-90 290.4 107.5)">SDA</text>
<text x="292.9" y="106.6" transform="rotate(-90 292.9 106.6)">INT</text>
<text x="310.7" y="107.9" transform="rotate(-90 310.7 107.9)">GND</text>
<text x="308.1" y="109.3" transform="rotate(-90 308.1 109.3)">AGND</text>
<text x="310.7" y="109.3" transform="rotate(-90 310.7 109.3)">P</text>
<text x="317.7" y="163.9">3</text>
<text x="317.7" y="166.5">4</text>
<text x="323.5" y="165">DM_1</text>
<text x="323.5" y="167.6">DP_1</text>
<text x="361.2" y="167.6">DM</text>
<text x="361.6" y="165">DP</text>
<text x="369.2" y="166.5">1</text>
<text x="369.2" y="163.9">2</text>
<text x="317.7" y="169">5</text>
<text x="317.7" y="171.5">6</text>
<text x="323.5" y="170.1">OE_N</text>
<text x="323.5" y="172.7">S</text>
<text x="358.9" y="172.7">DM_2</text>
<text x="359.8" y="170.1">GND</text>
<text x="369.2" y="171.5">9</text>
<text x="369.2" y="169">10</text>
<text x="53.5" y="174.1">4</text>
<text x="53.5" y="179.2">5</text>
<text x="59.4" y="175.2">EN</text>
<text x="70.3" y="177.7">GND</text>
<text x="72.3" y="175.2">FB</text>
<text x="79.7" y="179.2">1</text>
<text x="79.7" y="176.6">2</text>
<text x="79.7" y="174.1">3</text>
<text x="317.7" y="174.1">7</text>
<text x="323.5" y="175.2">VDD</text>
<text x="359.2" y="175.2">DP_2</text>
<text x="369.2" y="174.1">8</text>
<text x="59.4" y="180.3">VIN</text>
<text x="71.6" y="180.3">SW</text>
<text x="348.6" y="200.6">VBUS</text>
<text x="359.1" y="199.5">A4*4</text>
<text x="326.4" y="204.6">A6</text>
<text x="326.4" y="207.1">A7</text>
<text x="333.7" y="205.7">DP1</text>
<text x="333.7" y="208.2">DN1</text>
<text x="350.1" y="208.2">DN2</text>
<text x="350.3" y="205.7">DP2</text>
<text x="359.1" y="207.1">B7</text>
<text x="359.1" y="204.6">B6</text>
<text x="326.4" y="212.2">A2</text>
<text x="326.4" y="214.7">A3</text>
<text x="333.7" y="213.3">SSTXP1</text>
<text x="333.7" y="215.8">SSTXN1</text>
<text x="345.9" y="215.8">SSRXN1</text>
<text x="346" y="213.3">SSRXP1</text>
<text x="359.1" y="214.7">B10</text>
<text x="359.1" y="212.2">B11</text>
<text x="219.4" y="219.8">P_2</text>
<text x="325.2" y="219.8">A10</text>
<text x="333.7" y="220.9">SSRXN2</text>
<text x="346.1" y="220.9">SSTXN2</text>
<text x="359.1" y="219.8">B3</text>
<text x="81.5" y="224.9">5</text>
<text x="112.7" y="224.9">3</text>
<text x="219.4" y="222.3">P_1</text>
<text x="325.4" y="222.3">A11</text>
<text x="326.4" y="227.4">A5</text>
<text x="333.7" y="223.4">SSRXP2</text>
<text x="346.2" y="223.4">SSTXP2</text>
<text x="359.1" y="227.4">B5</text>
<text x="359.1" y="222.3">B2</text>
<text x="326.4" y="232.5">A8</text>
<text x="333.7" y="228.5">CC1</text>
<text x="333.7" y="233.6">SBU1</text>
<text x="348.8" y="233.6">SBU2</text>
<text x="350.1" y="228.5">CC2</text>
<text x="359.1" y="232.5">B8</text>
<text x="81.5" y="242.6">4</text>
<text x="112.7" y="242.6">1</text>
<text x="349.7" y="241.2">GND</text>
<text x="359.1" y="240.1">A1*4</text>
<text x="89.7" y="254.1" transform="rotate(-90 89.7 254.1)">2</text>
<text x="97.3" y="254.1" transform="rotate(-90 97.3 254.1)">7</text>
<text x="105" y="254.1" transform="rotate(-90 105 254.1)">6</text>
</g>
<g font-size="1.8">
<text x="344" y="41.7">L3</text>
<text x="340.2" y="46.8">7848324033-3UH</text>
<text x="49.4" y="55.1">D6</text>
<text x="44.3" y="61.7">NSR1020MW2T3G</text>
<text x="156.1" y="146.5">D3</text>
<text x="90.1" y="151.6">D7 B220A-13-F DNI</text>
<text x="151" y="152.6">NSR1020MW2T3G</text>
<text x="62.1" y="156">L4</text>
<text x="67.3" y="156">6.8UH</text>
<text x="86" y="162.2">D4</text>
<text x="89.6" y="162.2">NSR1020MW2T3G</text>
<text x="128.2" y="224.6">7848324033-3UH</text>
<text x="118.3" y="231.6" transform="rotate(-90 118.3 231.6)">D5</text>
<text x="138.9" y="229.7">L2</text>
<text x="44.4" y="240.5">D2</text>
<text x="116.2" y="241.3" transform="rotate(-90 116.2 241.3)">NSR1020MW2T3G</text>
<text x="199.1" y="241.7">SWITCH_DPDT</text>
<text x="39.3" y="246.6">NSR1020MW2T3G</text>
<text x="205.6" y="264.6">SW7</text>
</g>
<text font-size="1.4" x="52.5" y="239.4">FERRITE_BEAD_0603</text>
<g font-size="1.1">
<text x="205.3" y="246.3">SWITCH_DPDT</text>
<text x="208.2" y="251.4">SW7</text>
<text x="243.3" y="251.4">SWITCH_SPDTSIDE_MOUNT_PTH</text>
<text x="257" y="248.9">S1</text>
<text x="205.3" y="256.5">SWITCH_DPDT</text>
<text x="208.2" y="261.6">SW7</text>
</g>
</svg>
